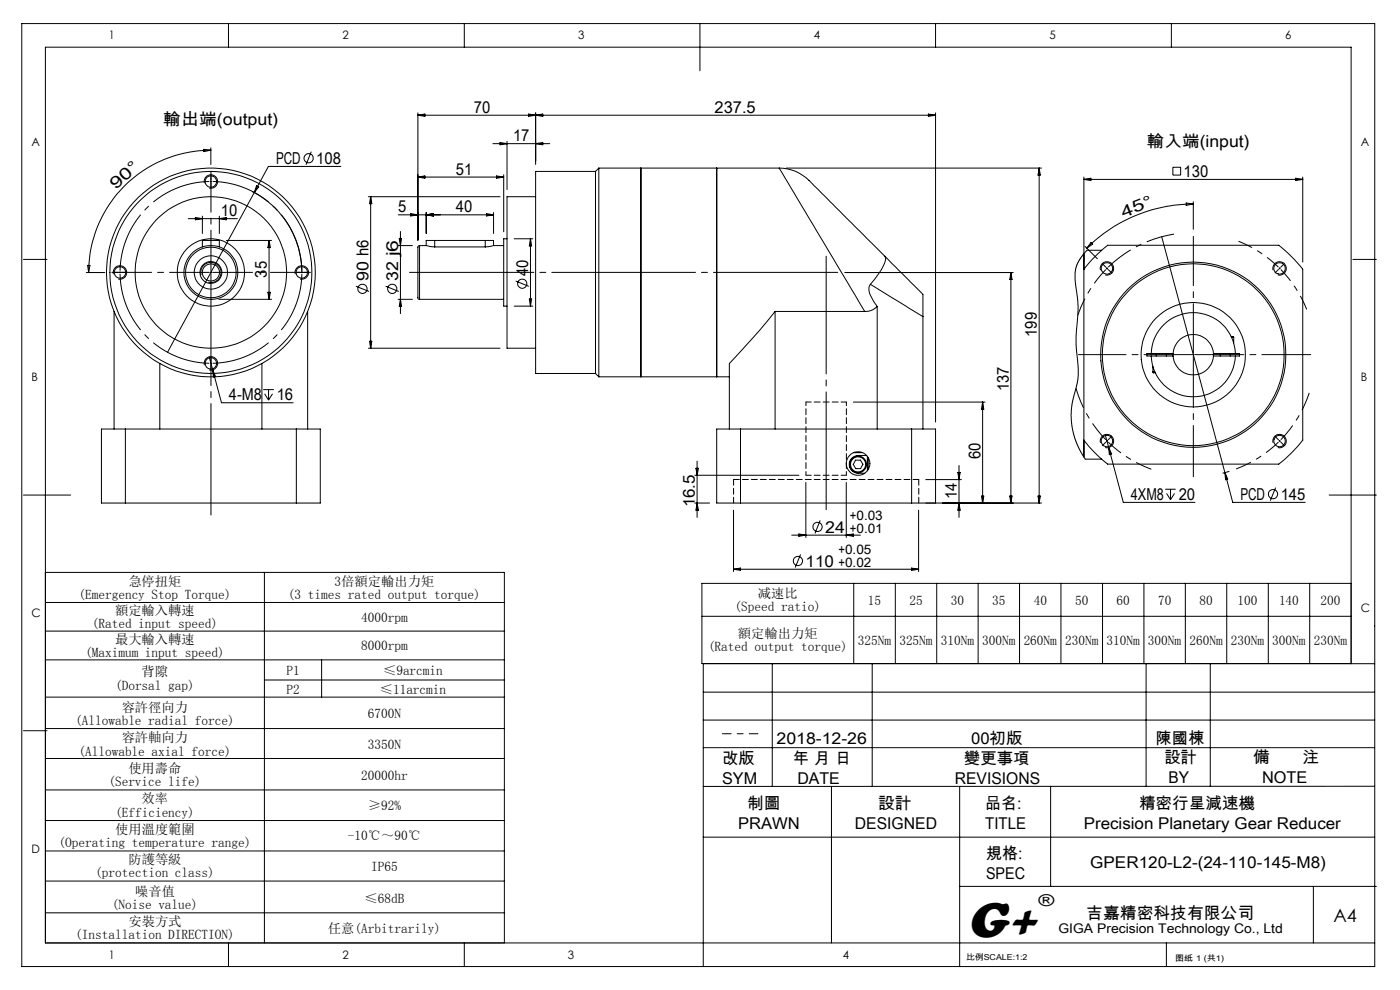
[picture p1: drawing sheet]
<svg xmlns="http://www.w3.org/2000/svg" width="297mm" height="210mm" viewBox="0 0 297 210" stroke-linecap="round" stroke-linejoin="round" font-family="sans-serif">
<g fill="none" stroke="#000" stroke-width=".21">
<path d="M4.6 5h287v200h-287zM48.5 5v5M98.5 5v5M148.5 5v10M198.5 5v5M248.5 5v5M43.2 31.7l1.5 .1-1.4 .4zM43.4 38.9a1.43 1.43 0 0 1 1.2-1.8 1.43 1.43 0 0 1 1.6 1.5 1.43 1.43 0 0 1-1.8 1.3M44.6 38.5h.3M44.7 31.8a26 26 0 0 0-25.9 26M44.7 31.4v3.5M44.7 38.3v.4"/>
<path d="M54.4 39.4l.5 .2-1 1.2zM66 32.2l-1.1 2.8M72.3 35.3h-15.4l-21.4 39.4M88.7 23.9v27M88.7 37.6h18.2M88.7 37.6l1.4-.3v.5zM88.7 24.4l1.4-.2v.5zM104.6 30.5h12M105.3 37.3l1.6 .3-1.6 .2zM106.1 30.2l1.5 .3-1.5 .2zM106.9 37.1v12.1M107.6 30v10.2"/>
<path d="M112.1 24.2l1.5 .2-1.5 .3zM113.6 24.4l1.5-.2v.5zM113.6 23.9v11M113.6 30.5l1.5-.3v.5zM126.3 36.4v42.8M126.3 36.4h-12.7v42.8h12.7M127 35.7v44.2M127 35.7h38.3M127 35.7l-.7 .7M136 35.7v44.2M152 35.7v44.2zM165.3 35.7a10.1 10.1 0 0 1 7.6 3.8l14.8 14.9"/>
<path d="M165.3 35.7l18.1 30.4M166.8 35.7h54.1M197 24.2l1.5 .2-1.5 .3zM198.5 23.9v65.6M198.5 24.4h-109.8M220.5 35.7l.2 1.4h-.5zM220.5 35.7v71M229.9 37.6v18M229.9 38.1h46.5M229.9 38.1l1.5-.3v.5zM248.8 35.5h1.7v1.6h-1.7zM274.8 37.8l1.6 .3-1.6 .2z"/>
<path d="M276.4 37.6v18M5 55h5M18.3 57.8h3.9M18.6 56.3h.5l-.3 1.5zM24.1 58.2a1.43 1.43 0 0 1 1.2-1.8 1.43 1.43 0 0 1 1.6 1.5 1.43 1.43 0 0 1-1.8 1.3M39.9 46.4h10.4M41.5 46.1l1.4 .3-1.4 .2zM42.7 58.3a2.14 2.14 0 0 1 1.8-2.6 2.14 2.14 0 0 1 2.4 2.3 2.14 2.14 0 0 1-2.7 1.9M42.9 45.9v3.6M42.9 52.4v-1.4h3.6v1.4M46.5 45.9v3.6M46.5 46.4l1.5-.3v.5z"/>
<path d="M48 51h9.6M53.5 40.6a19.2 19.2 0 0 1 10.5 17.1M57.1 51v12.5M57.1 51l.3 1.5h-.6zM62.7 58.2a1.42 1.42 0 0 1 1.2-1.8 1.42 1.42 0 0 1 1.6 1.6 1.42 1.42 0 0 1-1.9 1.2M78.1 41.7h28M78.6 41.7v32.2M78.6 41.7l.3 1.5h-.5zM84.5 52.1h3M84.5 45.6h20.2M84.7 50.6h.5l-.3 1.5zM84.9 49.1v17.4"/>
<path d="M87.1 45.3l1.6 .3-1.6 .2zM89 52.1l-.3 .2v11l.3 .2M89 52.1v11.4M89 52.1h1.4M90.4 52.1l1.8 .3M90.4 45.1v4.4M90.4 45.6l1.5-.3v.5zM92.2 51h-1.8v1.1M92.2 51h10.7M92.2 52.4h10.7M92.2 51v1.4M102.9 51h1.8v1.1"/>
<path d="M102.9 51v1.4M103.2 45.3l1.5 .3-1.5 .2zM104.7 52.1l-1.8 .3M104.7 52.1h2.2M104.7 45.1v4.4M107.6 50.7h-.7v14.2h.7M109.1 50.7h3.9M109.4 59.6l2.8 1.1M112.5 50.7v14.2M112.5 50.7l.3 1.5h-.5zM113.6 41.7h-6v32.2h6M179.2 57.8h35.7"/>
<path d="M187.7 54.4a1.77 1.77 0 0 1-.3 1.9l-1.1 1.9-1.7 2.1M187.7 54.4l7.6 7.5a1.13 1.13 0 0 1 .5 1.5v3.8M214.5 57.8v48.9M214.5 57.8l.2 1.5h-.5zM229.9 53.9v3.2zM229.9 57.1a30.3 30.3 0 0 1 5.1-5.1h36.3a32.4 32.4 0 0 1 5.1 5.1v36.3a28.8 28.8 0 0 1-5.1 5.1h-36.3a27.2 27.2 0 0 1-5.1-5.1M229.9 57.1v36.3M230.2 52.3l2.6 2.6M231.5 51.4l.3 .4-1.3 .9zM233.5 57.3a1.43 1.43 0 0 1 1.2-1.8 1.43 1.43 0 0 1 1.6 1.6 1.43 1.43 0 0 1-1.8 1.2M233.7 53.1h-3.1l-1.7 2.1-.8 2v2.2l.6 5.3-.4 8.6 .4 4.2v2.3l-.3 2-.9 3.6-.3 2.4 .2 2.4 .6 2.6 .8 2.1 1.4 2.5h3.5M234.7 56.8l.1 .1"/>
<path d="M234.8 56.9l-.1 .2M234.8 56.9l.2 .2M235 56.8l-.2 .1M246.5 50.2l13.4 50.1M251.6 43.1l1.6 .2-1.6 .3zM253.2 43.3a32.1 32.1 0 0 0-22.7 9.4M253.2 42.8v5.8M270.1 57.3a1.43 1.43 0 0 1 1.2-1.8 1.43 1.43 0 0 1 1.6 1.6 1.43 1.43 0 0 1-1.8 1.2M287 55h5M24.2 66.1v24.9M33.9 77.1v13.9M43.4 77.5a1.42 1.42 0 0 1 1.2-1.8 1.42 1.42 0 0 1 1.5 1.5 1.42 1.42 0 0 1-1.7 1.2"/>
<path d="M44.4 75.7l2.6 9.7h15.2M44.7 63.5h.2M45.1 78.4l.6 1.5-.4 .1zM46.4 63.5h11.2M55.6 77.1v13.9M56.8 62h.6l-.3 1.5zM65.3 66.1v24.9M75.5 60.7l2.8 1.1M78.1 73.9h28M78.4 72.4h.5l-.3 1.5zM81.8 60.7l2.8 1.1M84.5 63.5h3"/>
<path d="M84.9 63.5l.3 1.5h-.5zM89 63.5h17.9M109.1 64.9h3.9M112.3 63.4h.5l-.3 1.5zM126.3 79.2l.7 .7M127 79.9h27.7M164.4 66.1l-3.1 3.8-6.6 7.2v13.9M164.4 66.1h19M164.4 66.1v24.9M184.6 60.3a2.2 2.2 0 0 0 .2 2.7l1.3 2M184.6 60.3l11.2 6.9M186.1 65a3.4 3.4 0 0 1-2.7 1.1"/>
<path d="M186.1 65v26M195.8 67.2v23.8M244.2 75.5a8.9 8.9 0 0 0 9 8.7 8.9 8.9 0 0 0 8.9-8.7M244.2 75a8.9 8.9 0 0 1 9-8.7 8.9 8.9 0 0 1 8.9 8.7M244.6 78.9l.1 .2h.4M244.6 78.9h.4M244.6 77.7v1.2M245.3 75v.5M247.4 75v.5M248.8 75.5a4.3 4.3 0 0 0 4.3 4 4.3 4.3 0 0 0 4.3-4M248.8 75a4.3 4.3 0 0 1 4.3-4 4.3 4.3 0 0 1 4.3 4M248.8 75v.5"/>
<path d="M248.8 75h-5.5v.5h5.5M257.4 75v.5M257.4 75h5.6v.5h-5.6M258.9 75v.5M261 75v.5M261.2 71.4h.4l.1 .2M261.3 71.6h.4M261.7 71.6v1.1M26.6 91h-5.1v15.7h5.1M26.6 91h36.3M26.6 91v15.7M55.8 82.6h2.3"/>
<path d="M56.1 83.5l.9 1.4M57 82.6v2.3M57.8 83.5l-.8 1.4M62.9 91h5v15.7h-5M62.9 91v15.7M147.6 99.3h.6l-.3 1.5zM147.9 97.8v11.9M157.1 91h-5.1v15.7h5.1M157.1 91v15.7M157.1 91h36.3M181 85.3h28M181.1 96h1.9"/>
<path d="M181.3 95.9v.1M181.5 97.6h1l.6 .9-.5 .9h-1.1l-.5-.9zM183.9 96.6h-.9a2.23 2.23 0 0 0-2.8 2 2.23 2.23 0 0 0 2.8 1.8h.4M184 96.8v3.1M184.2 97v2.6M193.4 91h5.1v15.7h-5.1M193.4 91v15.7M203.4 98.7v11M208.5 85.3v21.4M208.5 85.3l.2 1.5h-.5zM229.9 93.4v3.5zM233.5 93.9a1.43 1.43 0 0 1 1.2-1.8 1.43 1.43 0 0 1 1.6 1.6 1.43 1.43 0 0 1-1.8 1.2"/>
<path d="M234.5 92.2l.7 2.7M235.2 94.9l3.1 11.7h15.2M235.2 94.9l.6 1.4-.5 .1zM260.8 100l-1.4 .4M270.1 93.9a1.43 1.43 0 0 1 1.2-1.8 1.43 1.43 0 0 1 1.6 1.6 1.43 1.43 0 0 1-1.8 1.2M5 105h10M26.6 106.7h36.3M147.4 106.7h3.1M147.4 100.8h22.1M147.9 106.7l.3 1.5h-.6zM155.6 108.2v13M157.1 106.7h36.3"/>
<path d="M168 113.5h14.5M169.5 113.3l1.5 .2-1.5 .3zM169.8 117.6l-1.1 2.8M171 102.3v11.7M174 110.4l-1.1 2.8M179.5 102.3v11.7M179.5 113.5l1.5-.2v.5zM194.9 108.2v13M196.4 106.7h24.5M196.4 101.7h7.5M203.2 100.2h.5l-.3 1.5zM203.4 106.7l.3 1.5h-.5z"/>
<path d="M208.2 105.2h.5l-.2 1.5zM214.2 105.2h.5l-.2 1.5zM220.2 105.2h.5l-.2 1.5zM247.2 103.8h2.2M247.5 104.7l.8 1.3M248.3 103.8v2.2M249.2 104.7l-.9 1.3M259.9 100.3l1.6 6.3h15.4M259.9 100.3l.6 1.3-.5 .2zM270.6 103.4l-1.1 2.8M282 105h10M9.6 121.4h97.4v78.6"/>
<path d="M9.6 127.8h97.4M9.6 133.9h97.4M9.6 140h97.4M56.1 121.4v78.6M68.2 140v7.9M148.9 130.7h137.7M155.6 120.7h39.3M155.6 120.7l1.5-.2v.5zM181.1 123.7v17M189.9 123.7v17M193.4 120.5l1.5 .2-1.5 .3zM198.7 123.7v17"/>
<path d="M207.5 123.7v17M216.3 123.7v17M225.1 123.7v17M233.9 123.7v17M242.7 123.7v17M251.5 123.7v17M260.2 123.7v17M269.1 123.7v17M277.8 123.7v17M286.6 123.7h-137.7v17h137.7M5 155h5M9.6 147.9h97.4"/>
<path d="M9.6 154.5h97.4M56.1 144.2h50.9M149.2 152.7h142.4M149.2 146.8h142.4M149.2 158.6h142.4M163.8 140.8v26M185 140.8v26M243.1 140.8v26M256.8 140.8v26M286.6 140.8v-130.8h-277v190h282M291.6 140.8h-142.4v64.2M9.6 160.9h97.4"/>
<path d="M9.6 167.6h97.4M9.6 174.1h97.4M149.2 177.6h142.4M176.4 166.8v33.2M203.6 166.8v38.2M222.9 166.8v21.2M291.6 166.8h-142.4M9.6 180.5h97.4M9.6 186.9h97.4M9.6 193.6h97.4M203.6 188h88.4M278.6 188v12"/>
<path d="M48.5 200v5M98.5 200v5M247.4 200v5"/>
<circle cx="44.7" cy="38.5" r="1.22"/>
<circle cx="65.5" cy="33.6" r=".98"/>
<circle cx="25.5" cy="57.8" r="1.21"/>
<circle cx="44.7" cy="57.8" r="22.1"/>
<circle cx="44.7" cy="57.8" r="3.5"/>
<circle cx="44.7" cy="57.8" r="5.7"/>
<circle cx="44.7" cy="57.8" r="5.4"/>
<circle cx="44.7" cy="57.8" r="2.33"/>
<circle cx="44.7" cy="57.8" r="16.1"/>
<circle cx="44.7" cy="57.8" r="7.1"/>
<circle cx="44.7" cy="57.8" r="1.82"/>
<circle cx="44.7" cy="57.8" r="21.4"/>
<circle cx="64" cy="57.8" r="1.22"/>
<circle cx="234.8" cy="56.9" r="1.21"/>
<circle cx="271.5" cy="56.9" r="1.21"/>
<circle cx="44.7" cy="77.1" r="1.21"/>
<circle cx="76.9" cy="61.3" r=".98"/>
<circle cx="83.2" cy="61.3" r=".98"/>
<circle cx="110.8" cy="60.2" r=".98"/>
<circle cx="253.1" cy="75.3" r="19.3"/>
<circle cx="253.1" cy="75.3" r="11.1"/>
<circle cx="253.1" cy="75.2" r="19.6"/>
<circle cx="182" cy="98.3" r="2.51"/>
<circle cx="182" cy="98.5" r="1.62"/>
<circle cx="182" cy="98.5" r="1.79"/>
<circle cx="234.8" cy="93.5" r="1.22"/>
<circle cx="271.4" cy="93.5" r="1.22"/>
<circle cx="169.3" cy="119" r=".98"/>
<circle cx="173.4" cy="111.8" r=".98"/>
<circle cx="270.1" cy="104.8" r=".98"/>
</g>
<path d="M235.1 56.7a25.9 25.9 0 0 1 14-7" fill="none" stroke="#000" stroke-width=".21" stroke-dasharray="30.5 1.3 1.3 1.3" stroke-dashoffset="24.5" stroke-linecap="butt"/>
<path d="M25.5 57.8v.2M25.5 57.8v-.2M64 57.8v-.2M64 57.8v.2M271.5 56.9l-.2-.1M271.5 56.9l.1 .1M44.8 77.1h.1M44.8 77.1h-.2M234.8 93.5l.2 .2M234.8 93.5l-.1-.1M271.5 93.5l.1-.1M271.5 93.5l-.2 .2" fill="none" stroke="#000" stroke-width=".21" stroke-dasharray="30.5 1.3 1.3 1.3" stroke-linecap="butt"/>
<path d="M271.2 56.7a25.9 25.9 0 0 0-8.5-5.5M271.7 57.2a25.9 25.9 0 0 1 5.5 8.4" fill="none" stroke="#000" stroke-width=".21" stroke-dasharray="30.5 1.3 1.3 1.3" stroke-dashoffset="27.3" stroke-linecap="butt"/>
<path d="M271.7 93.3a25.9 25.9 0 0 0 6-10" fill="none" stroke="#000" stroke-width=".21" stroke-dasharray="30.5 1.3 1.3 1.3" stroke-dashoffset="26.5" stroke-linecap="butt"/>
<path d="M271.2 93.8a25.9 25.9 0 0 1-9 5.7" fill="none" stroke="#000" stroke-width=".21" stroke-dasharray="30.5 1.3 1.3 1.3" stroke-dashoffset="27" stroke-linecap="butt"/>
<path d="M235.1 93.8a25.9 25.9 0 0 0 9.2 5.7" fill="none" stroke="#000" stroke-width=".21" stroke-dasharray="30.5 1.3 1.3 1.3" stroke-dashoffset="26.9" stroke-linecap="butt"/>
<path d="M234.6 57.2a25.7 25.7 0 0 0-5.9 9.7" fill="none" stroke="#000" stroke-width=".21" stroke-dasharray="30.5 1.3 1.3 1.3" stroke-dashoffset="26.7" stroke-linecap="butt"/>
<path d="M228.3 82.4a25.8 25.8 0 0 0 6.3 10.9" fill="none" stroke="#000" stroke-width=".21" stroke-dasharray="30.5 1.3 1.3 1.3" stroke-dashoffset="26" stroke-linecap="butt"/>
<path d="M44.4 38.5a19.3 19.3 0 0 0-18.9 18.9M25.5 58.1a19.3 19.3 0 0 0 18.9 19M64 57.4a19.3 19.3 0 0 0-18.9-18.9M45.1 77.1a19.3 19.3 0 0 0 18.9-19" fill="none" stroke="#000" stroke-width=".21" stroke-dasharray="30.5 1.3 1.3 1.3" stroke-dashoffset="17.6" stroke-linecap="butt"/>
<path d="M86.9 57.8h90.8" fill="none" stroke="#000" stroke-width=".21" stroke-dasharray="30.5 1.3 1.3 1.3" stroke-dashoffset="4.1"/>
<path d="M175.3 108.1v-53.8" fill="none" stroke="#000" stroke-width=".21" stroke-dasharray="30.5 1.3 1.3 1.3" stroke-dashoffset="5.5"/>
<path d="M153.3 155.6h7.5" fill="none" stroke="#000" stroke-width=".21" stroke-dasharray="30.5 1.3 1.3 1.3" stroke-dashoffset="28.6"/>
<path d="M155.6 101.7h39.3M155.6 101.7v5M194.9 106.7v-5" fill="none" stroke="#000" stroke-width=".21" stroke-dasharray="1.3 .6"/>
<path d="M171 85.3h8.6M171 100.8h8.6" fill="none" stroke="#000" stroke-width=".21" stroke-dasharray="1.3 .6" stroke-dashoffset=".2"/>
<path d="M171 85.3v15.5M179.6 100.8v-15.5" fill="none" stroke="#000" stroke-width=".21" stroke-dasharray="1.3 .6" stroke-dashoffset=".5"/>
<g fill="none" stroke="#000" stroke-width=".21" stroke-dasharray="30.5 1.3 1.3 1.3">
<path d="M44.8 38.1v-1M44.8 38.8v1.1M25.1 57.8h-1M25.5 57.8h-.2M25.5 57.8h.1M25.8 57.8h1.1M44.8 57.8v-.2M44.8 57.8h-.2M44.8 57.8v.2M44.8 57.8h.1M63.7 57.8h-1.1M64 57.8h.2"/>
<path d="M64 57.8h-.1M64.4 57.8h1M234.6 56.7l-.7-.8M235.1 57.2l.7 .7M271.2 57.2l-.7 .7M271.5 56.9l.1-.1M271.5 56.9l-.2 .1M271.7 56.7l.8-.8M44.8 77.1v.1M44.8 77.1v-.2M44.8 77.4v1.1M44.8 76.7v-1"/>
<path d="M253.2 75.2v-.2M253.2 75.2h-.2M253.2 75.2v.2M253.2 75.2h.1M234.6 93.8l-.7 .7M234.8 93.5l-.1 .2M234.8 93.5l.2-.1M235.1 93.3l.7-.7M271.2 93.3l-.7-.7M271.5 93.5l.1 .2M271.5 93.5l-.2-.1M271.7 93.8l.8 .7"/>
</g>
<path d="M253.2 74.9v-24.8" fill="none" stroke="#000" stroke-width=".21" stroke-dasharray="30.5 1.3 1.3 1.3" stroke-dashoffset="20"/>
<path d="M252.8 75.2h-24" fill="none" stroke="#000" stroke-width=".21" stroke-dasharray="30.5 1.3 1.3 1.3" stroke-dashoffset="20.4"/>
<path d="M253.2 75.6v25.5" fill="none" stroke="#000" stroke-width=".21" stroke-dasharray="30.5 1.3 1.3 1.3" stroke-dashoffset="19.6"/>
<path d="M253.5 75.2h24.6" fill="none" stroke="#000" stroke-width=".21" stroke-dasharray="30.5 1.3 1.3 1.3" stroke-dashoffset="20.1"/>
<path d="M44.8 57.4v-21" fill="none" stroke="#000" stroke-width=".21" stroke-dasharray="30.5 1.3 1.3 1.3" stroke-dashoffset="21.9"/>
<path d="M44.4 57.8h-20.7" fill="none" stroke="#000" stroke-width=".21" stroke-dasharray="30.5 1.3 1.3 1.3" stroke-dashoffset="22.1"/>
<path d="M44.8 58.1v51.2" fill="none" stroke="#000" stroke-width=".21" stroke-dasharray="30.5 1.3 1.3 1.3" stroke-dashoffset="6.8"/>
<path d="M45.1 57.8h20.8" fill="none" stroke="#000" stroke-width=".21" stroke-dasharray="30.5 1.3 1.3 1.3" stroke-dashoffset="22"/>
<text font-size="11" x="205.1" y="198.7">G+</text>
<text font-size="3.9" x="282.9" y="195.5">A4</text>
<g font-size="3.5">
<text x="100.5" y="23.9">70</text>
<text x="151.6" y="23.9">237.5</text>
<text x="34.6" y="26.5">輸出端(output)</text>
<text x="108.8" y="30">17</text>
<text x="58.6" y="34.8">PCD</text>
<text x="67.1" y="34.8">108</text>
<text x="243.3" y="31.2">輸入端(input)</text>
<text x="24.6" y="40.4" transform="rotate(-42 24.6 40.4)">9 0 °</text>
<text x="96.7" y="37.1">51</text>
<text x="251.1" y="37.5">130</text>
<text x="46.9" y="45.9">10</text>
<text x="84.5" y="45.1">5</text>
<text x="96.7" y="45.1">40</text>
<text x="238.3" y="46.2" transform="rotate(-21 238.3 46.2)">4 5 °</text>
<text x="56.6" y="58.9" transform="rotate(-90 56.6 58.9)">35</text>
<text x="78.2" y="59.6" transform="rotate(-90 78.2 59.6)">90 h6</text>
<text x="84.5" y="59.6" transform="rotate(-90 84.5 59.6)">32 j6</text>
<text x="112.1" y="58.6" transform="rotate(-90 112.1 58.6)">40</text>
<text x="220" y="71.5" transform="rotate(-90 220 71.5)">199</text>
<text x="214" y="83" transform="rotate(-90 214 83)">137</text>
<text x="48.6" y="84.9">4-M8</text>
<text x="58.7" y="84.9">16</text>
<text x="208" y="97.3" transform="rotate(-90 208 97.3)">60</text>
<text x="147.4" y="107.6" transform="rotate(-90 147.4 107.6)">16.5</text>
<text x="203" y="105.9" transform="rotate(-90 203 105.9)">14</text>
<text x="239.9" y="106.1">4XM8</text>
<text x="250" y="106.1">20</text>
<text x="263.1" y="106.1">PCD</text>
<text x="271.7" y="106.1">145</text>
<text x="175.1" y="113">24</text>
<text x="170.9" y="120.2">110</text>
<text x="220.3" y="192.2">®</text>
<text x="230.5" y="194.8">吉嘉精密科技有限公司</text>
</g>
<g font-size="3.4">
<text x="164.8" y="157.8">2018-12-26</text>
<text x="206" y="157.8">00初版</text>
<text x="245.2" y="157.8">陳國棟</text>
<text x="247" y="161.8">設計</text>
<text x="265.8" y="161.8">備</text>
<text x="276.3" y="161.8">注</text>
<text x="153.2" y="162.1">改版</text>
<text x="153.2" y="166.4">SYM</text>
<text x="168.2" y="162.1">年 月 日</text>
<text x="169.2" y="166.4">DATE</text>
<text x="202.6" y="166.4">REVISIONS</text>
<text x="204.5" y="162.1">變更事項</text>
<text x="247.9" y="166.1">BY</text>
<text x="267.7" y="166.1">NOTE</text>
<text x="158.5" y="171.6">制圖</text>
<text x="186.3" y="171.6">設計</text>
<text x="209" y="171.6">品名:</text>
<text x="241.6" y="171.6">精密行星減速機</text>
<text x="156.6" y="175.9">PRAWN</text>
<text x="181.4" y="175.9">DESIGNED</text>
<text x="209" y="175.9">TITLE</text>
<text x="229.9" y="175.9">Precision Planetary Gear Reducer</text>
<text x="209.2" y="182.2">規格:</text>
<text x="231.3" y="184.2">GPER120-L2-(24-110-145-M8)</text>
<text x="209.2" y="186.5">SPEC</text>
</g>
<g font-size="2.8">
<text x="180.3" y="110.2">+0.03</text>
<text x="180.3" y="113">+0.01</text>
<text x="177.9" y="117.4">+0.05</text>
<text x="27.2" y="124.2">急停扭矩</text>
<text x="71" y="124.2">3倍額定輸出力矩</text>
<text x="177.9" y="120.2">+0.02</text>
<text x="16.6" y="127">(Emergency Stop Torque)</text>
<text x="24.4" y="130.4">額定輸入轉速</text>
<text x="61.1" y="127">(3 times rated output torque)</text>
<text x="76.6" y="131.8">4000rpm</text>
<text x="155.9" y="129.6">(Speed ratio)</text>
<text x="160.8" y="126.8">减速比</text>
<text x="184.1" y="128.2">15</text>
<text x="192.9" y="128.2">25</text>
<text x="201.7" y="128.2">30</text>
<text x="210.5" y="128.2">35</text>
<text x="219.3" y="128.2">40</text>
<text x="228.1" y="128.2">50</text>
<text x="236.9" y="128.2">60</text>
<text x="245.7" y="128.2">70</text>
<text x="254.5" y="128.2">80</text>
<text x="262.5" y="128.2">100</text>
<text x="271.3" y="128.2">140</text>
<text x="280.1" y="128.2">200</text>
<text x="19.5" y="133.3">(Rated input speed)</text>
<text x="24.4" y="136.5">最大輸入轉速</text>
<text x="76.6" y="137.9">8000rpm</text>
<text x="156.6" y="135.3">額定輸出力矩</text>
<text x="182" y="136.7">325Nm</text>
<text x="190.8" y="136.7">325Nm</text>
<text x="199.6" y="136.7">310Nm</text>
<text x="208.4" y="136.7">300Nm</text>
<text x="217.2" y="136.7">260Nm</text>
<text x="226" y="136.7">230Nm</text>
<text x="234.7" y="136.7">310Nm</text>
<text x="243.5" y="136.7">300Nm</text>
<text x="252.3" y="136.7">260Nm</text>
<text x="261.1" y="136.7">230Nm</text>
<text x="269.9" y="136.7">300Nm</text>
<text x="278.7" y="136.7">230Nm</text>
<text x="18.1" y="139.3">(Maximum input speed)</text>
<text x="30.1" y="143.5">背隙</text>
<text x="60.7" y="143.1">P1</text>
<text x="81.3" y="143.1">≤9arcmin</text>
<text x="150.2" y="138.1">(Rated output torque)</text>
<text x="24.4" y="146.3">(Dorsal gap)</text>
<text x="60.7" y="147.2">P2</text>
<text x="80.6" y="147.2">≤11arcmin</text>
<text x="15.9" y="153.8">(Allowable radial force)</text>
<text x="25.8" y="151">容許徑向力</text>
<text x="78" y="152.4">6700N</text>
<text x="16.6" y="160.3">(Allowable axial force)</text>
<text x="25.8" y="157.5">容許軸向力</text>
<text x="78" y="158.9">3350N</text>
<text x="23" y="166.8">(Service life)</text>
<text x="27.2" y="164">使用壽命</text>
<text x="76.6" y="165.4">20000hr</text>
<text x="24.4" y="173.2">(Efficiency)</text>
<text x="30" y="170.4">效率</text>
<text x="78" y="171.8">≥92%</text>
<text x="12.4" y="179.7">(Operating temperature range)</text>
<text x="24.4" y="176.9">使用溫度範圍</text>
<text x="73.8" y="178.3">-10℃～90℃</text>
<text x="27.2" y="183.3">防護等級</text>
<text x="78.7" y="184.7">IP65</text>
<text x="20.2" y="186.1">(protection class)</text>
<text x="28.7" y="190">噪音值</text>
<text x="77.3" y="191.4">≤68dB</text>
<text x="23.7" y="192.9">(Noise value)</text>
<text x="27.2" y="196.4">安裝方式</text>
<text x="69.6" y="197.8">任意(Arbitrarily)</text>
<text x="224.5" y="197.8">GIGA Precision Technology Co., Ltd</text>
<text x="16" y="199.2">(Installation DIRECTION)</text>
</g>
<g font-size="2.5">
<text x="23.1" y="8.4">1</text>
<text x="72.7" y="8.4">2</text>
<text x="122.7" y="8.4">3</text>
<text x="172.7" y="8.4">4</text>
<text x="222.7" y="8.4">5</text>
<text x="272.7" y="8.4">6</text>
<text x="6.7" y="30.9">A</text>
<text x="288.7" y="30.9">A</text>
<text x="6.7" y="80.9">B</text>
<text x="288.7" y="80.9">B</text>
<text x="6.7" y="130.9">C</text>
<text x="288.7" y="129.9">C</text>
<text x="6.7" y="180.9">D</text>
<text x="23.1" y="203.4">1</text>
<text x="72.7" y="203.4">2</text>
<text x="120.5" y="203.4">3</text>
<text x="178.8" y="203.4">4</text>
</g>
<g font-size="1.7">
<text x="204.9" y="203.7">比例SCALE:1:2</text>
<text x="249.3" y="203.8">图纸 1 (共1)</text>
</g>
</svg>
